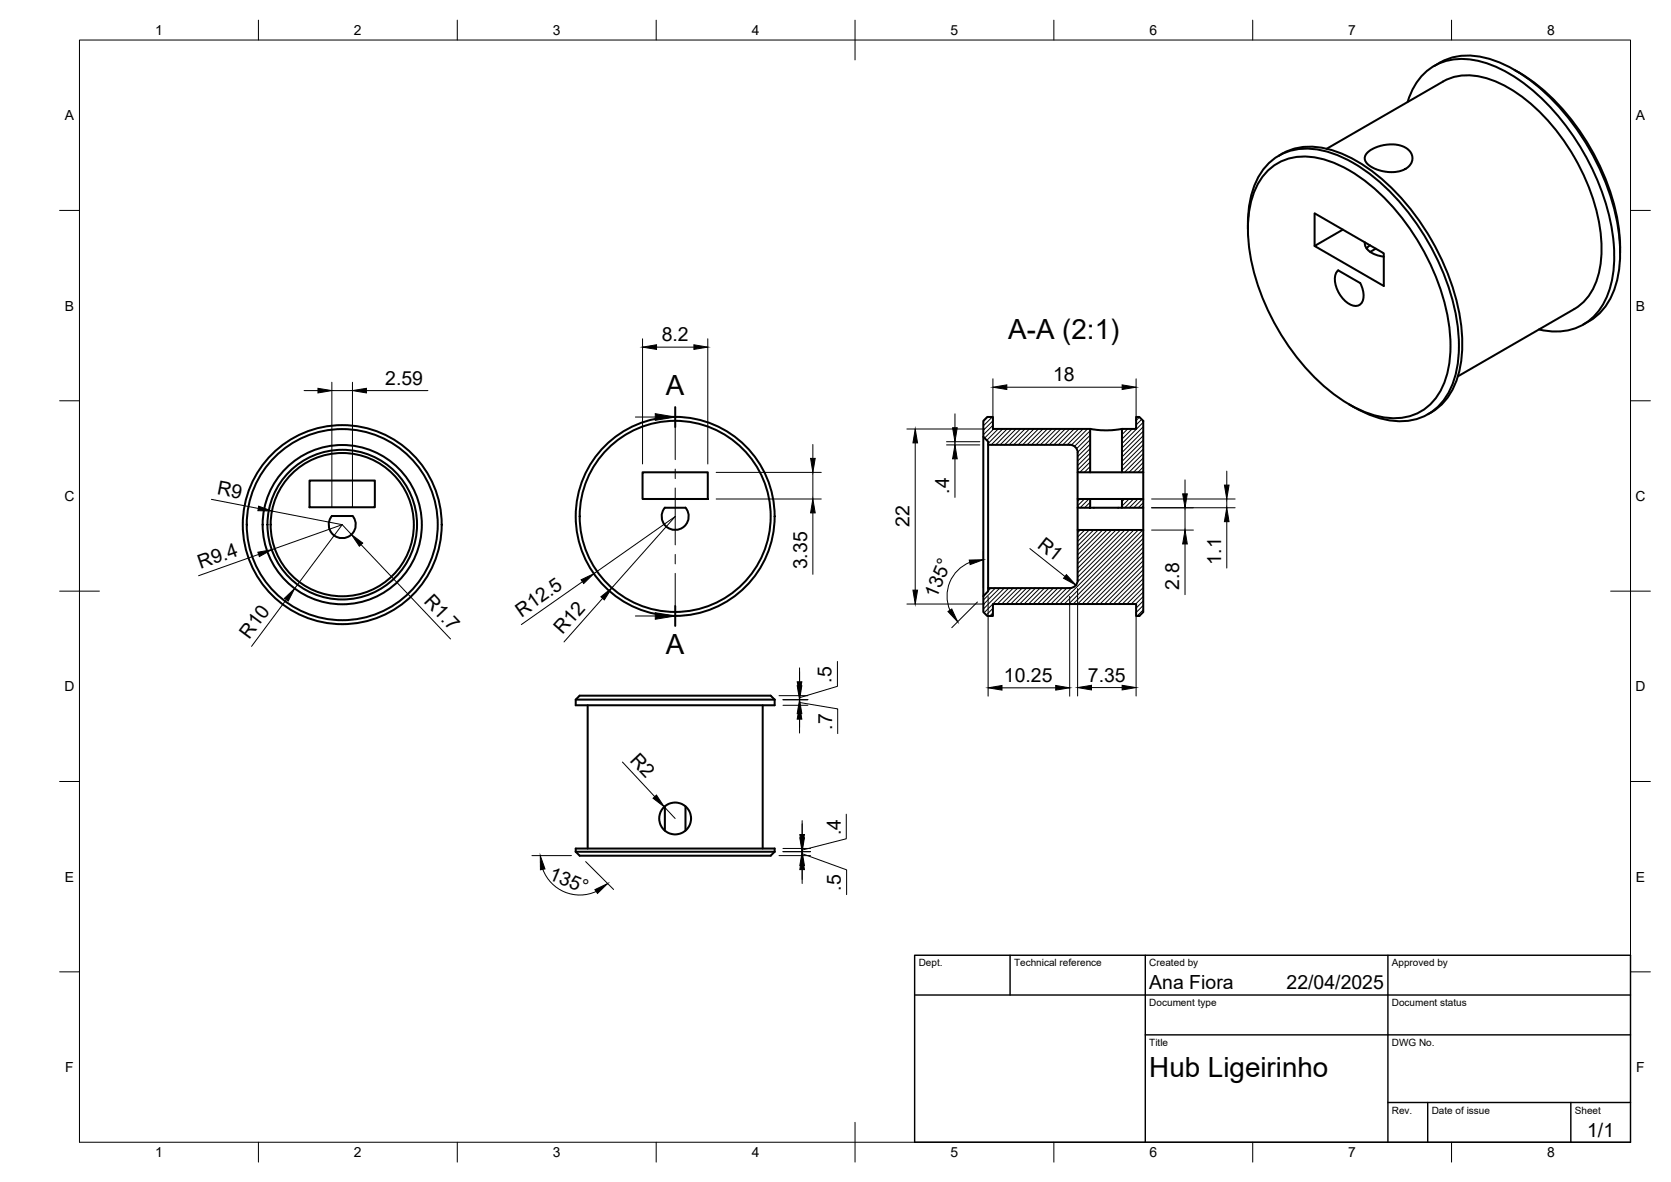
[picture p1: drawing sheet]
<svg xmlns="http://www.w3.org/2000/svg" width="420mm" height="297mm" viewBox="0 0 420 297" stroke-linecap="round" stroke-linejoin="round" font-family="sans-serif">
<!-- layer: Visible -->
<g fill="none" stroke="#000" stroke-width=".51">
<path d="M360.6 16.6a15.6 15.6 0 0 1 14.7-1.5 43.4 43.4 0 0 1 19.7 15.4 57.3 57.3 0 0 1 12.4 33 22.2 22.2 0 0 1-4.1 14 14.9 14.9 0 0 1-5.2 4.1M380.8 17.6l1.1 .6M381.9 18.2a55.1 55.1 0 0 1 21.7 26.5 47.4 47.4 0 0 1 3.8 17.6M322.4 38.6l-.9 .5M322.4 38.6a15.9 15.9 0 0 1 13.2-.6 43.4 43.4 0 0 1 19.8 15.4 57.3 57.3 0 0 1 12.3 33 22.2 22.2 0 0 1-4.1 14.1l-2.3 2.2-1.4 .9M333.5 37.4l29.4-16.9a14.3 14.3 0 0 1 12.2-.4 42 42 0 0 1 19.4 17.2 47.9 47.9 0 0 1 8.2 26.2 18 18 0 0 1-4.5 12.3l-2.3 1.8M343.9 38.3l1.5-1 1.9-.7 2.1-.3 2.2 .1 1.5 .5 1.3 1 .7 1.2v1.1l-.7 1.5-1.6 1-2.1 .5h-2.3l-2.6-.8-2.1-1.3-.4-.7-.1-.8zM353.9 25.6a13.8 13.8 0 0 1 13.1-10.8 25.6 25.6 0 0 1 14.9 5.3 60 60 0 0 1 23.9 41.2 24.6 24.6 0 0 1-3.9 16.9 13.9 13.9 0 0 1-14.9 4.6M313.8 56.3v1.2M313.8 56.3a21.4 21.4 0 0 1 4.6-14.7 13.9 13.9 0 0 1 13.9-3.8 38.1 38.1 0 0 1 18.7 12 60.1 60.1 0 0 1 15.8 34.9 24.2 24.2 0 0 1-3.6 15.6 13.8 13.8 0 0 1-14.9 5.1 29 29 0 0 1-9.1-3.8M318.3 43.4a13.3 13.3 0 0 1 13.3-3.7 36.5 36.5 0 0 1 18 11.6 57.7 57.7 0 0 1 15.1 33.5 23.2 23.2 0 0 1-3.5 15 13.2 13.2 0 0 1-14.3 4.9 36.5 36.5 0 0 1-18-11.5 57.7 57.7 0 0 1-15.1-33.5 23.2 23.2 0 0 1 3.5-15zM337.7 57.7l-7.2 4.1 17.4 10.1v-8.2l-17.4-10.1v8.2"/>
<path d="M342 71.1a5 5 0 0 1 .2 5.2 2.66 2.66 0 0 1-3.6-.4 7.5 7.5 0 0 1-2.8-7l.7-1 5.5 3.2M343.2 60.9a3.4 3.4 0 0 0 2.9 3.2l1.8 .4M344.5 61.6l-.9 .8M345.9 62.5l-1.4 .8M395.8 77.7l-29.2 16.9M407.4 62.3v1.2M161.6 118.7h16.4v6.7h-16.4zM247.2 109.8v40M248.5 111.8v36M271 118.7v6.7M271 113.8a1.96 1.96 0 0 0-2-2h-20.5v-.8l-1.3-1.2v-4l1-1h1.5v3h24.4v10.9h-3.1v-4.9M274.1 118.7h8"/>
<path d="M274.1 107.8l1.2 .2a21.2 21.2 0 0 0 6.8-.2M282.1 107.8h3.6v-3h.8l1 1v12.9h-5.4zM287.5 118.7v6.7M359.9 103.6l-.8 .5M77.8 120.8h16.5v6.7h-16.5zM83.4 129.7h5.2M88.6 129.6a3.4 3.4 0 0 1-.2 4.7 3.4 3.4 0 0 1-4.7 0 3.4 3.4 0 0 1-.2-4.7M167.2 127.6h5.2M172.4 127.6a3.4 3.4 0 0 1-.3 4.6 3.4 3.4 0 0 1-4.7 0 3.4 3.4 0 0 1-.2-4.6M271 125.4h3.1v2.2h-3.1zM271 127.6v5.6M274.1 127.6h8"/>
<path d="M274.1 125.4h8M282.1 125.4h5.4v2.2h-5.4zM287.5 127.6v5.6M271 145.8a2 2 0 0 1-2 2h-20.5v.8l-1.3 1.2v4l1 1h1.5v-3h36v3h.8l1-1v-20.6h-16.5v12.6M144.8 175.8h50M144.8 175.8l1-1h48l1 1v1.4h-50zM147.8 177.2v36M191.8 177.2v36M144.8 214h50M144.8 214l1 1h48l1-1M144.8 214v-.8h50v.8M167.2 202.6v6.1"/>
<path d="M172.4 202.6v6.1"/>
<circle cx="86.1" cy="131.8" r="25"/>
<circle cx="86.1" cy="131.8" r="18.8"/>
<circle cx="86.1" cy="131.8" r="18"/>
<circle cx="86.1" cy="131.8" r="20"/>
<circle cx="86.1" cy="131.8" r="24"/>
<circle cx="169.8" cy="129.8" r="25"/>
<circle cx="169.8" cy="129.8" r="24"/>
<circle cx="169.8" cy="205.7" r="4"/>
</g>
<!-- layer: BORDER -->
<g fill="none" stroke="#000" stroke-width=".25">
<path d="M20 10.1h390v276.9h-390zM65 5.1v5M115 5.1v5M165 5.1v5M215 5.1v10M265 5.1v5M315 5.1v5M365 5.1v5M15 52.9h5M410 52.9h5M15 100.7h5M410 100.7h5"/>
<path d="M15 148.6h10M405 148.6h10M15 196.4h5M410 196.4h5M15 244.2h5M410 244.2h5M65 287v5M115 287v5M165 287v5M215 282.1v9.9M265 287v5M315 287v5"/>
<path d="M365 287v5"/>
</g>
<!-- layer: TITLEBLOCK -->
<path d="M230 240.1h180v46.9h-180zM230 250h180M254 240.1v9.9M288 240.1v46.9M349 240.1v46.9M288 260.1h122M349 277.1h61M359 277.1v9.9M395 277.1v9.9" fill="none" stroke="#000" stroke-width=".36"/>
<!-- layer: FD_Dimensions -->
<g fill="none" stroke="#000" stroke-width=".25">
<path d="M76.5 98.2h3.4M83.4 96.1v31.5M83.4 98.2h5.2M88.6 96.1v31.5M92.1 98.2h15.5M161.6 85.1v31.5M165.1 87.2h9.4M178 85.1v31.5M249.7 95.2v10.5M253.2 97.3h29M285.7 95.2v10.5M180.1 118.7h26.4"/>
<path d="M204.4 111.7v3.5M204.4 118.7v6.7M228 107.8h19.6M230.1 111.3v37M238 111h8.4M238 111.8h8.4M240.1 104v3.5M240.1 111v.8M240.1 115.3v9.7M308.5 118.4v3.5M53.1 125.5l11.8 2.3M65 139.3l-15.1 5.4"/>
<path d="M68.4 128.4l17.6 3.5M86 131.9l2.4 2.4M86 131.9l-11.9 16M86 131.9l-17.7 6.2M90.8 136.9l22.5 23.7M180.1 125.4h26.4M204.4 128.9v15.4M247.2 138.6v9.1M259 137.9l8.8 7M289.6 125.4h21M289.6 127.6h21M289.6 133.2h10.5"/>
<path d="M298 120.6v3.5M298 127.6v5.6M298 136.7v12.7M308.5 125.4v2.2M308.5 131.1v11.7M72 150.7l-8.8 11.7M146.5 146.2l-15.4 10.8M149.3 144.2l20.5-14.4-16 18M151.5 150.4l-9.7 10.9M228 151.8h19.6M243.8 141.3a9.1 9.1 0 0 0-5 12.1M245.8 151.3l-6.5 6.4"/>
<path d="M248.5 149.9v25M269 149.9v25M271 147.9v27M285.7 153.9v21M195.9 174.8h7.2M196.9 175.8h6.2M196.9 177.2h6.2M201 175.8v-1v1M201 176.5l9.6 1.6v6.2M201 175.8v1.4v-1.4M201 167.8v4.5M201 179.3v4.9"/>
<path d="M210.6 166.2v6.3l-9.6 2.8M251.9 172.9h13.6M274.4 172.8h7.8M156.5 191.5l8.1 8.7M133.8 215h9.9M136.5 218.4a9.9 9.9 0 0 0 13.4 5.6M147.3 216.5l7 7M167 202.8l2.8 2.9M195.9 215h7.9M196.9 214h6.9M196.9 213.2h6.9M201.7 214.5l11.2 4.1v6.2"/>
<path d="M201.7 214v1v-1M201.7 214v-.8v.8M201.7 206.2v4.3M201.7 217.5v4.5M212.8 204.6v6.2l-11.1 2.8"/>
</g>
<g fill="#000" stroke="#000" stroke-width=".25">
<path d="M79.9 97.6l3.5 .6-3.5 .5zM88.6 98.2l3.5-.6v1.1zM161.6 87.2l3.5-.6v1.2zM174.5 86.6l3.5 .6-3.5 .6zM249.7 97.3l3.5-.6v1.2zM282.2 96.7l3.5 .6-3.5 .6zM203.8 115.2h1.2l-.6 3.5zM230.1 107.8l.6 3.5h-1.1zM239.5 107.5h1.2l-.6 3.5zM240.1 111.8l.6 3.5h-1.2zM64.8 138.8l3.5-.7-3.1 1.8zM65 127.2l3.4 1.2-3.6-.1z"/>
<path d="M88.4 134.3l2.8 2.2-.8 .8zM204.4 125.4l.6 3.5h-1.2zM297.4 124.1h1.1l-.5 3.5zM298 133.2l.5 3.5h-1.1zM307.9 121.9h1.1l-.5 3.5zM308.5 127.6l.5 3.5h-1.1zM71.5 150.4l2.6-2.5-1.6 3.2zM146.1 145.7l3.2-1.5-2.5 2.4zM151.1 150l2.7-2.2-1.8 3zM229.6 148.3h1.1l-.6 3.5zM238.4 153.7l.9-.7 1.5 3.3zM243.7 140.7h3.5l-3.3 1.2z"/>
<path d="M268.1 144.4l2.4 2.6-3.1-1.7zM201 175.8l.6 3.5h-1.2zM200.4 171.3h1.2l-.6 3.5zM200.4 172.3h1.2l-.6 3.5zM248.5 172.9l3.4-.6v1.1zM265.5 172.3l3.5 .6-3.5 .5zM271 172.8l3.4-.6v1.2zM282.2 172.2l3.5 .6-3.5 .6zM164.2 200.6l.9-.8 1.9 3zM201 177.2l.6 3.5h-1.2zM135.8 215l1.2 3.4-1.1 .2zM201.1 210.5h1.2l-.6 3.5z"/>
<path d="M201.7 215l.6 3.5h-1.2zM201.7 214l.6 3.5h-1.2zM201.1 209.7h1.2l-.6 3.5zM149.6 223.6l3.2-1.6-2.6 2.5z"/>
</g>
<!-- layer: Hatching -->
<g fill="none" stroke="#000" stroke-width=".25">
<path d="M248.4 104.8l-1.2 1.1M249.5 104.8l-2.3 2.2M249.7 105.8l-2.5 2.3M249.7 106.9l-2.5 2.4M249.9 107.8l-2.3 2.3M251 107.8l-2.9 2.9M252.1 107.8l-3.6 3.6M253.2 107.8l-4 4M254.3 107.8l-4 4M255.5 107.8l-4 4M256.6 107.8l-4 4M257.7 107.8l-4 4"/>
<path d="M258.8 107.8l-4 4M260 107.8l-4 4M261.1 107.8l-4 4M262.2 107.8l-4 4M263.3 107.8l-4 4M264.5 107.8l-4 4M265.6 107.8l-4 4M266.7 107.8l-4 4M267.8 107.8l-4 4M268.9 107.8l-4 4M270.1 107.8l-4 4M271.2 107.8l-4 4"/>
<path d="M272.3 107.8l-4 4M273.4 107.8l-4 4.1M274.1 108.3l-3.9 3.9M274.1 109.4l-3.4 3.4M274.1 110.5l-3.1 3.2M274.1 111.6l-3.1 3.2M274.1 112.7l-3.1 3.2M274.1 113.9l-3.1 3.1M274.1 115l-3.1 3.1M274.1 116.1l-2.6 2.6M274.1 117.2l-1.5 1.5M274.1 118.3l-.4 .4"/>
<path d="M282.4 107.8l-.3 .3M283.5 107.8l-1.4 1.4M284.6 107.8l-2.5 2.5M286.5 104.8l-.8 .9M287.1 105.4l-1.4 1.4M287.5 106.1l-5.4 5.4M287.5 107.2l-5.4 5.4M287.5 108.4l-5.4 5.3M287.5 109.5l-5.4 5.3M287.5 110.6l-5.4 5.4M287.5 111.7l-5.4 5.4M287.5 112.8l-5.4 5.4"/>
<path d="M287.5 114l-4.8 4.7M287.5 115.1l-3.6 3.6M287.5 116.2l-2.5 2.5M287.5 117.3l-1.4 1.4M287.5 118.5l-.3 .2M271.5 125.4l-.5 .6M271.6 133.2l-.6 .6M272.7 125.4l-1.7 1.7M272.7 133.2l-1.7 1.8M273.8 125.4l-2.2 2.2M273.9 133.2l-2.9 2.9M274.1 126.2l-1.4 1.4"/>
<path d="M274.1 127.3l-.3 .3M275 133.2l-4 4M276.1 133.2l-5.1 5.1M277.2 133.2l-6.2 6.3M278.3 133.2l-7.3 7.4M279.5 133.2l-8.5 8.5M280.6 133.2l-9.6 9.6M281.7 133.2l-10.7 10.7M282.8 125.4l-.7 .7M282.8 133.2l-11.8 11.9M283.9 125.4l-1.8 1.8M284 133.2l-13.1 13"/>
<path d="M285 125.4l-2.2 2.2M285.1 133.2l-18.6 18.6M286.1 125.4l-2.2 2.2M286.2 133.2l-18.6 18.6M287.3 125.4l-2.2 2.2M287.3 133.2l-18.6 18.6M287.5 126.3l-1.3 1.3M287.5 127.5l-.2 .1M287.5 134.2l-17.7 17.6M287.5 135.3l-16.5 16.5M287.5 136.4l-15.4 15.4M287.5 137.5l-14.3 14.3"/>
<path d="M287.5 138.7l-13.2 13.1M287.5 139.8l-12.1 12M249.2 147.8l-.7 .7M249.7 152.9l-1.7 1.6M249.7 154l-.8 .8M250.3 147.8l-3.1 3M251.4 147.8l-4.2 4.1M252.5 147.8l-5.3 5.3M253.6 147.8l-6.2 6.2M254.8 147.8l-4 4M255.9 147.8l-4 4M257 147.8l-4 4"/>
<path d="M258.1 147.8l-4 4M259.2 147.8l-4 4M260.4 147.8l-4 4M261.5 147.8l-4 4M262.6 147.8l-4 4M263.7 147.8l-4 4M264.9 147.8l-4 4M266 147.8l-4 4M267.1 147.8l-4 4M268.2 147.8l-4 4M269.4 147.8l-4.1 4M287.5 140.9l-10.9 10.9"/>
<path d="M287.5 142l-9.8 9.8M287.5 143.2l-8.7 8.6M287.5 144.3l-7.5 7.5M287.5 145.4l-6.4 6.4M287.5 146.5l-5.3 5.3M287.5 147.6l-4.2 4.2M287.5 148.8l-3.1 3M287.5 149.9l-1.9 1.9M287.5 151l-1.8 1.8M287.5 152.1l-1.8 1.8M287.5 153.3l-1.6 1.5"/>
</g>
<!-- layer: Section Lines -->
<path d="M169.8 102.3v5M169.8 152.3v5" fill="none" stroke="#000" stroke-width=".51"/>
<path d="M159.8 104.8h5M169.8 107.3v8.2M169.8 117.9v2.4M169.8 122.6v14.3M169.8 139.3v2.4M159.8 154.8h5M169.8 144.1v8.2" fill="none" stroke="#000" stroke-width=".25"/>
<path d="M164.8 104l5 .8-5 .8zM164.8 154l5 .8-5 .8z" fill="#000" stroke="#000" stroke-width=".25"/>
<g font-size="7">
<text x="253.5" y="85.1">A-A (2:1)</text>
<text x="167.4" y="99.3">A</text>
<text x="167.4" y="164.3">A</text>
<text x="289" y="270.6">Hub Ligeirinho</text>
</g>
<g font-size="4.9">
<text x="166.4" y="85.8">8.2</text>
<text x="264.8" y="95.8">18</text>
<text x="96.9" y="96.7">2.59</text>
<text x="54.4" y="124.2" transform="rotate(11 54.4 124.2)">R9</text>
<text x="238.7" y="124" transform="rotate(-90 238.7 124)">.4</text>
<text x="228.7" y="132.5" transform="rotate(-90 228.7 132.5)">22</text>
<text x="260.6" y="137.4" transform="rotate(38 260.6 137.4)">R1</text>
<text x="50.4" y="143" transform="rotate(-20 50.4 143)">R9.4</text>
<text x="202.9" y="143.1" transform="rotate(-90 202.9 143.1)">3.35</text>
<text x="307.1" y="141.9" transform="rotate(-90 307.1 141.9)">1.1</text>
<text x="296.5" y="148.2" transform="rotate(-90 296.5 148.2)">2.8</text>
<text x="106.4" y="151.3" transform="rotate(47 106.4 151.3)">R1.7</text>
<text x="131.1" y="155.2" transform="rotate(-35 131.1 155.2)">R12.5</text>
<text x="235.5" y="150.5" transform="rotate(-67 235.5 150.5)">135°</text>
<text x="62.7" y="160.8" transform="rotate(-53 62.7 160.8)">R10</text>
<text x="141.4" y="159.6" transform="rotate(-48 141.4 159.6)">R12</text>
<text x="209.1" y="171.5" transform="rotate(-90 209.1 171.5)">.5</text>
<text x="252.4" y="171.4">10.25</text>
<text x="273.5" y="171.3">7.35</text>
<text x="209.2" y="183.4" transform="rotate(-90 209.2 183.4)">.7</text>
<text x="158.2" y="191.3" transform="rotate(47 158.2 191.3)">R2</text>
<text x="211.4" y="209.8" transform="rotate(-90 211.4 209.8)">.4</text>
<text x="137.8" y="220.9" transform="rotate(22 137.8 220.9)">135°</text>
<text x="211.4" y="223.9" transform="rotate(-90 211.4 223.9)">.5</text>
<text x="289" y="248.5">Ana Fiora</text>
<text x="323.5" y="248.5">22/04/2025</text>
<text x="399.1" y="285.7">1/1</text>
</g>
<g font-size="3.5">
<text x="39" y="8.8">1</text>
<text x="89" y="8.8">2</text>
<text x="139" y="8.8">3</text>
<text x="189" y="8.8">4</text>
<text x="239" y="8.8">5</text>
<text x="289" y="8.8">6</text>
<text x="339" y="8.8">7</text>
<text x="389" y="8.8">8</text>
<text x="16.3" y="30.2">A</text>
<text x="411.3" y="30.2">A</text>
<text x="16.3" y="78">B</text>
<text x="411.3" y="78">B</text>
<text x="16.2" y="125.9">C</text>
<text x="411.2" y="125.9">C</text>
<text x="16.2" y="173.7">D</text>
<text x="411.2" y="173.7">D</text>
<text x="16.3" y="221.6">E</text>
<text x="411.3" y="221.6">E</text>
<text x="16.4" y="269.4">F</text>
<text x="411.4" y="269.4">F</text>
<text x="39" y="290.8">1</text>
<text x="89" y="290.8">2</text>
<text x="139" y="290.8">3</text>
<text x="189" y="290.8">4</text>
<text x="239" y="290.8">5</text>
<text x="289" y="290.8">6</text>
<text x="339" y="290.8">7</text>
<text x="389" y="290.8">8</text>
</g>
<g font-size="2.5">
<text x="231" y="242.9">Dept.</text>
<text x="255" y="242.9">Technical reference</text>
<text x="289" y="242.9">Created by</text>
<text x="350" y="242.9">Approved by</text>
<text x="289" y="252.8">Document type</text>
<text x="350" y="252.8">Document status</text>
<text x="289" y="262.9">Title</text>
<text x="350" y="262.9">DWG No.</text>
<text x="350" y="279.9">Rev.</text>
<text x="360" y="279.9">Date of issue</text>
<text x="396" y="279.9">Sheet</text>
</g>
</svg>
